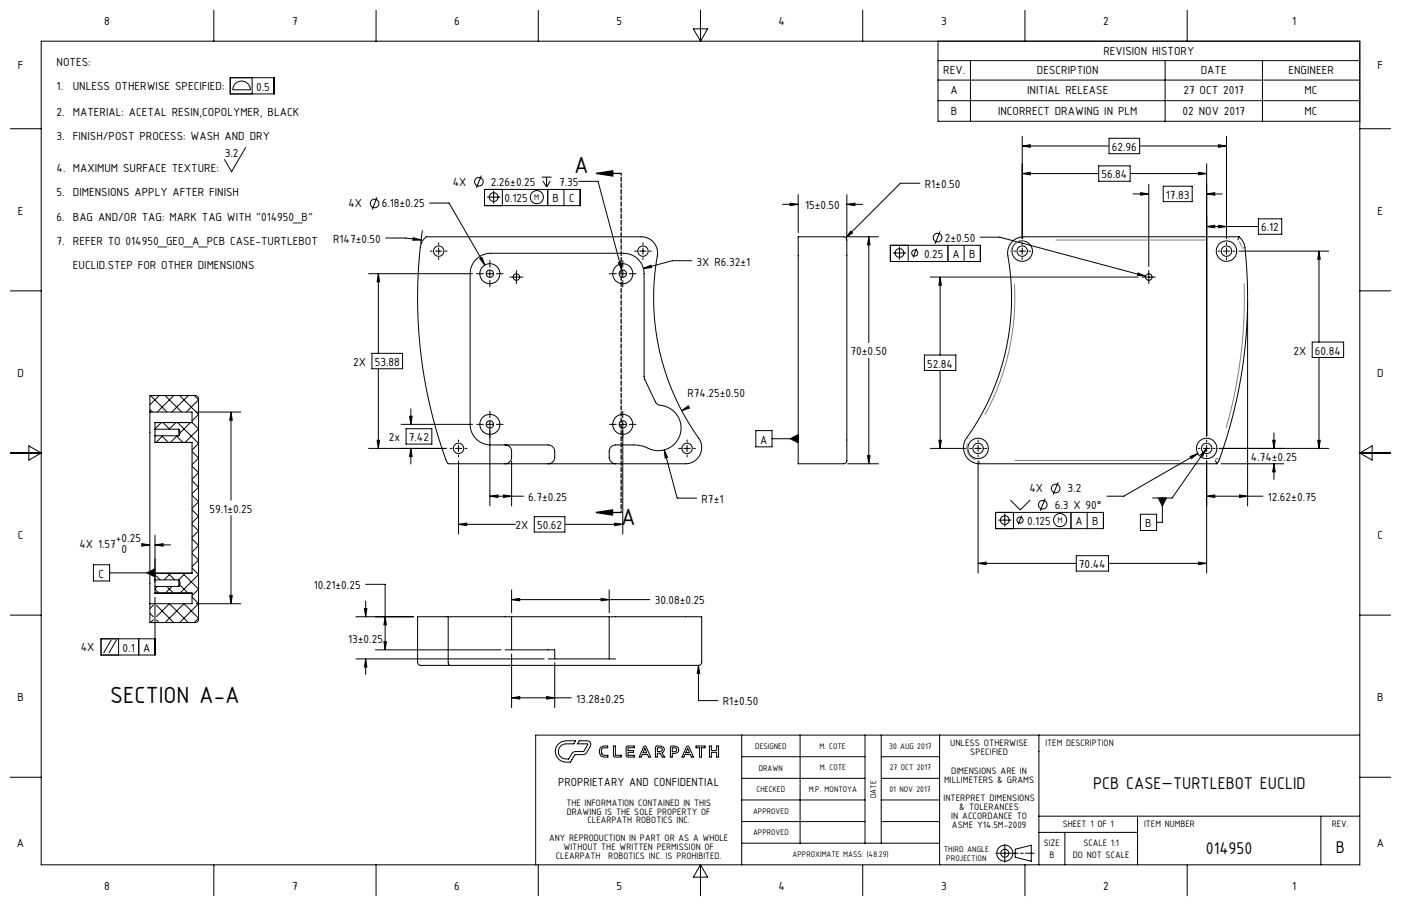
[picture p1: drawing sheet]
<svg xmlns="http://www.w3.org/2000/svg" width="432mm" height="279mm" viewBox="0 0 432 279" stroke-linecap="round" stroke-linejoin="round" font-family="sans-serif">
<g fill="none" stroke="#000" stroke-width=".31">
<path d="M12.7 12.7h406.4v254h-406.4zM65.9 3.2v9.5M115.9 3.2v9.5M165.9 3.2v9.5M213.7 8.9h4.4l-2.2 3.8zM215.9 3.2v9.5M265.9 3.2v9.5M289.1 12.7v24.7h130M289.1 18.7h130M299.1 18.7v18.7M315.9 3.2v9.5M359.1 18.7v18.7"/>
<path d="M365.9 3.2v9.5M389.1 18.7v18.7M3.2 39.7h9.5M71 24h13.4v5h-13.4zM72.5 25.8a2.7 2.7 0 0 1 3-.6 2.7 2.7 0 0 1 1.7 2.5h-5.4l.1-.9zM77.7 24v5M289.1 31.1h130M289.1 24.7h130M419.1 39.7h9.5M75.7 45.5l-4.3 7.5-2.2-3.8M148.4 54.1l-1.6 3.8M149.3 58.4h29.5v5h-29.5z"/>
<path d="M152.2 58.8v4M154.8 58.4v5M167 54.6h3M167.3 55.8l1.2 1.9M168.5 54.6v3.1M168.8 58.4v5M169.6 55.8l-1.1 1.9M173.8 58.4v5M178.3 55.9h6l7.4 27.4M283.5 56.5h-6l-16.8 16.8M315.1 45l2.5-.4v.8zM315.1 53.5l2.5-.4v.8z"/>
<path d="M315.1 42v31.6M315.1 45h26.4M315.1 53.5h23.3M338.6 51.2h9.7v4.7h-9.7zM341.8 42.6h9.5v4.8h-9.5zM348.6 53.5h23.3M349.3 59.8h4.8M351.5 45h26.5M351.6 59.4l2.5 .4-2.5 .4zM354.1 56.8v25.4M358.5 57.4h9v4.8h-9zM369.4 53.1l2.5 .4-2.5 .4z"/>
<path d="M371.9 59.8l2.5-.4v.8zM371.9 50.5v83.9M371.9 59.8h4.8M375.5 44.6l2.5 .4-2.5 .4zM378 42v31.6M116.2 60.8l-1.5 3.8M118.9 73.4h6l4.9 .6M127.4 73.3l2.4 .7-2.5 .1zM130.2 71l-.5 4.2M131 73.3l.4-.3h66.3a5 5 0 0 1 4.9 5.9 75.3 75.3 0 0 0 13.3 57.3 5 5 0 0 1-4.6 6.8h-73.2l-.2-.3a143.1 143.1 0 0 1-8.2-67.2l.5-1.2zM132.4 62.6h6l11 19.1M132.6 77.4h.6"/>
<path d="M134.2 77.4h2M135.2 74.8v.6M135.2 76.4v2M135.2 79.4v.6M137.2 77.4h.6M147.9 79.8l.6-.4 .9 2.3zM150.1 60.8h4.1M195.6 77.4h.6M197.2 77.4h2M198.2 74.8v.6M198.2 76.4v2M198.2 79.4v.6"/>
<path d="M200.2 77.4h.6M241.2 63h4.8M243.5 62.6l2.5 .4-2.5 .4zM246 73h14a1.77 1.77 0 0 1 1 2.3v64.9a2.85 2.85 0 0 1-.6 2.7l-14.4 .1zM246 60v11.8M261 63l2.5-.4v.8zM261 60v12.8M261 63h4.8M261.3 73h9.5M262.2 71.3l.6 .5-2.1 1.5zM267.8 73l.4 2.5h-.8zM267.8 73v32.6"/>
<path d="M274.4 75.6h27.8v5h-27.8zM275.2 78h4.1M277.2 76v4M279.9 75.6v5M282.5 76.7l-1.1 2.7M289.7 71.4l-1.5 3.8M292.2 75.6v5M297.2 75.6v5M302.2 73.1h6l44.9 12.1M312.5 77.4h.6M314.1 77.4h2M315.1 74.8v.6"/>
<path d="M315.1 76.4v2M315.1 79.4v.6M317.1 77.4h.6M371.9 69.9l2.5-.4v.8zM371.9 69.9h15.7M375.4 77.4h.6M375.5 69.5l2.5 .4-2.5 .4zM377 77.4h2M378 74.8v.6M378 76.4v2M378 79.4v.6M380 77.4h.6"/>
<path d="M381.9 73a5 5 0 0 1 1.8 3.4 144 144 0 0 1-8.4 66.3l-.2 .3M381.9 73l-.4 1M381.9 73h-66.3a5 5 0 0 0-5 5.9 75.3 75.3 0 0 1-13.3 57.3 5 5 0 0 0 4.7 6.8h73.1M381.9 77.4h27.6M387.8 67.5h7.2v4.7h-7.2zM406.5 77.4l.4 2.5h-.8zM406.5 77.4v28.1M3.2 89.7h9.5M113.6 84.4h32M116.6 84.4l.4 2.5h-.8zM116.6 84.4v24.6M146.9 84.4h2.1"/>
<path d="M150 84.4h2M151 80.3v2.1M151 83.4v2M151 86.4v2.1M153 84.4h2.1M157.2 85.4h4M159.2 83.4v4M187.9 84.4h2M190.6 81l.8-.2 .3 2.5zM190.9 84.4h2M191.9 80.3v2.1M191.9 83.4v2"/>
<path d="M191.9 86.4v2.1M193.9 84.4h2.1M198.3 82.8l2.3-1 .2 .7zM213.2 80.4h-6l-8.9 2.4M286.8 85.4h64M289.8 85.4l.3 2.5h-.7zM289.8 85.4v24.1M350.8 84.2l2.3 1-2.5-.3zM352.1 85.4h4M354.1 83.4v4M384.5 93.1v62.9M419.1 89.7h9.5"/>
<path d="M114.6 109h9.5v4.7h-9.5zM116.6 113.7v24.6M267.8 110.4v32.6M284.9 109.5h9.7v4.7h-9.7zM289.8 114.2v24.1M404.4 105.5h9.7v4.7h-9.7zM406.5 110.2v28.1M3.2 139.7h9.5M8.9 137.5l3.8 2.2-3.8 2.2zM46.2 126.3l.8 .8M46.2 127.1v-5.1h14a1 1 0 0 1 1 1v68a1 1 0 0 1-1 1h-14v-5.8M46.2 127.1v59.1"/>
<path d="M46.2 127.1h13v3.2M46.4 122l5.1 5.1M47.8 132.3v.1M47.8 132.4v2M47.8 130.3h.1M47.8 136.4v.1M47.8 130.3v2.1M47.8 134.4v2M47.8 130.3h11.4M47.8 136.4h11.4v40.4h-11.4M47.8 134.4h7.3M47.8 132.4h7.3"/>
<path d="M49 122l-2.8 2.8M49.7 130.3l-1.9 1.9M49.8 134.4l2.1 2M50.1 134.4l-2 2M50.3 130.3l2 2.1M50.9 122l5.1 5.1M53.5 122l-5.1 5.1M54.2 130.3l-2.1 2.1M54.3 134.4l2.1 2M54.6 134.4l-2 2M54.7 130.3l6.5 6.5-2 2M55.1 132.4a1.55 1.55 0 0 1 0 2"/>
<path d="M55.1 132.4v2M55.4 122l5.8 5.8-2 2M58 122l-5.1 5.1M58.7 130.3l-3.2 3.2M59.2 130.3l2 2-4.1 4.1M59.2 139.3l2 2-2 2M59.9 122l1.3 1.3-3.8 3.8M60.4 127.1h13.8M71.2 127.1l.4 2.5h-.8zM71.2 127.1v27.2M113.6 138.3h23.9M116.2 135.8h.8l-.4 2.5z"/>
<path d="M123.6 130.9h22M125.2 132.2h7.9v4.8h-7.9zM126.2 128.4h.8l-.4 2.5zM126.6 138.3l.4 2.5h-.8zM126.6 126.1v4.8M126.6 138.3v4.8M138.7 138.3h.6M140.3 138.3h2M141.3 135.7v.6M141.3 137.3v2M143.3 138.3h.6M146.9 130.9h2.1"/>
<path d="M150 130.9h2M151 132.1v23.9M151 126.8v2.1M151 129.9v2M153 130.9h2.1M155.7 137.2a2 2 0 0 1 2 2v1.8a2 2 0 0 1-2 2M187.9 130.9h2M190.9 130.9h2M191.9 132.1v32.6M191.9 126.8v2.1M191.9 129.9v2M193.9 130.9h2.1"/>
<path d="M204.7 138.7l1 2.4-.7 .2zM204.7 138.7l4 14.9h6M209.2 138.3h.6M210.1 126.7l2-1.5 .4 .6zM210.8 138.3h2M211.8 135.7v.6M211.8 137.3v2M213.8 138.3h.6M233 132.8h5v5h-5zM238 135.3h8M243.5 135.3l2.5-1.3v2.6zM286.8 138.3h10.8"/>
<path d="M289.4 135.8h.7l-.3 2.5zM298.9 138.3h.6M300.5 138.3h2M301.5 135.7v.6M301.5 137.3v2M303.5 138.3h.6M369.2 139.9l-22.8 13.1h-5.2M369.3 138.3h.6M370.9 138.3h2M371.8 138.4l-10.5 15.2h-6M371.8 138.4l-1.1 2.3-.7-.4zM371.9 135.7v.6"/>
<path d="M371.9 137.3v2M373.9 138.3h.6M375.7 138.3h33.8M392.3 135.8h.7l-.4 2.5zM392.6 133.5v4.8M406.1 135.8h.8l-.4 2.5zM419.1 139.7h9.5M419.1 139.7l3.8-2.2v4.4zM59.2 143.8l2 2-2 2M59.2 148.2l2 2-2 2M59.2 152.7l2 2-2 2M59.2 157.2l2 2-2 2"/>
<path d="M71.2 159v27.2M141.3 142.1v22.6M141.3 140.3v.6M151 153l2.5-.4v.8zM151 153h10.3M155.2 152.6l2.5 .4-2.5 .4zM157.7 142.3v13.7M164.7 159.3h9.4v4.8h-9.4zM169 143a2 2 0 0 0 2-2v-1.8a2 2 0 0 0-2-2h-17.8a6.3 6.3 0 0 1-6.3-6.3v-46.5a6.3 6.3 0 0 1 6.3-6.3h41a6.3 6.3 0 0 1 6.3 6.3v31.9l3.5 7.6a2.58 2.58 0 0 0 2.5 1.3 7.1 7.1 0 0 1 4.7 9.8 7.1 7.1 0 0 1-10.5 2.8l-2.8-.6h-6.1a2 2 0 0 0-2 2v1.8a2 2 0 0 0 2 2M211.8 140.3v.6M261.3 143h9.5M267.4 140.5h.8l-.4 2.5z"/>
<path d="M301.5 142.1v34.6M301.5 140.3v.6M306.9 158h33.2v5h-33.2zM309.7 158.4v4M311.4 154.2l3.1 3.1 3-3.1M312.4 158v5M314.9 159l-1.1 2.7M322.1 153.7l-1.5 3.8M326.1 148.7l-1.5 3.8M330.1 158v5M335.1 158v5M351.5 158.6h5v5h-5z"/>
<path d="M357 153.6h2.5l-1.2 2.5zM358.3 153.6v7.5h-1.8M366.8 140.8l2.4-.9-2 1.5zM371.9 153l2.5-.4v.8zM371.9 142.1v34.6M371.9 153h17.3M371.9 140.3v.6M374.6 142l.5 1M376.3 143h19.3M382 152.6l2.5 .4-2.5 .4zM392.6 143l.4 2.5h-.7zM392.6 143v4.8"/>
<path d="M28.8 174.2h5v5h-5zM33.8 176.7h14M43.7 167.7l2.5 .3-2.5 .4zM45 168h1.2M45.3 176.7l2.5-1.3v2.5zM47.8 168l2.5-.3v.7zM47.8 165v14.6M47.8 168h4.8M47.8 176.8h.1M48.2 177.7l1.2 1.1M51.8 176.8l2.1 2M52.6 176.8l-2 2"/>
<path d="M55.1 178.8a1.55 1.55 0 0 1 0 2.1M55.1 178.8v2.1M55.1 178.8h-7.3v2.1M56.3 176.8l4.9 4.9-2 2M57.1 176.8l-2 2M59.2 161.7l2 2-2 2M59.2 166.2l2 2-2 2M59.2 170.7l2 2-2 2M59.2 175.2l2 2-5.7 5.7M141.3 161.7l2.5-.4v.8zM141.3 161.7h17.6M174.4 161.7h17.5"/>
<path d="M189.4 161.3l2.5 .4-2.5 .4zM301.5 173.7l2.5-.3v.7zM301.5 173.7h29.9M307.6 160.4h4.1M331.7 171.4h9.9v4.7h-9.9zM341.9 173.7h30M369.4 173.4l2.5 .3-2.5 .4zM3.2 189.7h9.5M34.3 197.4l-2.4 4M35.9 197.4l-2.3 4M36.6 197v5M42.8 197v5"/>
<path d="M46.2 189.1l1.1 1.1M47.3 186.6l-1.1 1.1M47.3 191.1l-.9 .9M47.8 184.2v17.8h-16.7v-5h16.7M47.8 181.7l1.1 1.2M47.8 182.9h.1M47.8 180.9v2M47.8 182.9h11.4v3.3h-13M47.8 180.9h7.3M48.3 191.2l.8 .8M48.3 186.7l5.2 5.3M48.5 180.9l-.7 .7"/>
<path d="M50.9 192l5.8-5.8 4.5 4.5-1.3 1.3M51.4 180.9l2 2M52.2 186.2l-3.9 3.9M52.2 186.2l5.8 5.8M53 180.9l-2 2M55.4 180.3l2.5 2.6M59.2 184.2l2 2-5.8 5.8M60.4 186.2h13.8M70.8 183.7h.8l-.4 2.5zM109.7 190.2h17.8M112.3 187.7h.8l-.4 2.5zM112.7 185.4v4.8"/>
<path d="M112.7 180.2h6v20.2M118.3 197.9h.8l-.4 2.5zM118.7 190.2l.4 2.5h-.8zM138.1 190.2h-9.4v14a1.79 1.79 0 0 0 2.3 1h7.7M138.1 190.2v14l.2 .7 .4 .3M138.1 190.2h19.6M157.7 184.9l2.5-.4v.8zM157.7 181.9v7M157.7 184.9h42.6M157.7 190.2v10.2M157.7 190.2h30.1M185.3 184.5l2.5 .4-2.5 .4z"/>
<path d="M187.8 190.2h28.5v14a1 1 0 0 1-1 1M187.8 190.2v13M187.8 181.9v7M419.1 189.7h9.5M109.7 203.2h58M112.7 203.2l.4 2.5h-.8zM112.7 203.2v4.8M115.7 200.4h38.7M138.7 205.2h76.6M155.7 200.4h15.3v2.8M157.7 215.2l2.5-.4v.8zM157.7 201.7v16.5"/>
<path d="M157.7 215.2h18.4M168.5 214.8l2.5 .4-2.5 .4zM169 203.2h20.8M171 204.4v13.8M215.3 205.2l.4 2.5h-.8zM215.3 205.2v10.9h6M3.2 239.7h9.5M171.9 229.6l1.1-.8 1.4-.3h3l-.5 .9h-2.5a2.41 2.41 0 0 0-2.3 2.8 2.41 2.41 0 0 0 3.2 1.9l1.4-2.2 3.2-.1 1.2-2.2-.1-.2h-3l.5-.9h2.5a1.1 1.1 0 0 1 1 1.6l-1.6 2.4-3.2 .2-1.4 2.3a3.7 3.7 0 0 1-4.7-3.3l.2-1.1zM184.8 231.2v1.1l.5 .9 .7 .3h1.4v-.6h-1.4l-.5-.2-.1-.4M184.8 231.2h.1M185.4 231.3v1M185.4 232.3h.1"/>
<path d="M185.4 231.2v.1M185.4 231.2l.2-.5 .4-.1h1.3v-.5h-1.3l-.9 .4-.3 .7M189.1 230.1h.6v2.8h1.7v.6l-2.2-.2zM193.1 230.2l2.4-.1v.5l-1.9 .1v.8h1.7v.5l-1.7 .1v.8h1.9v.6l-2.4-.2zM198.6 230.1l.6 .2 1.3 3.2h-.6l-.3-.9h-1.5l-.5 .9h-.6zM198.8 230.8l.5 1.2-1.1 .1zM202.2 230.2l1.3-.1 1 .3 .3 .7-.3 .8-.5 .3 .9 1.3h-.7l-.8-1.2h-.8v1.2h-.6zM202.6 230.7h1.3l.3 .5-.2 .4-1.4 .2zM206.8 230.2l1.1-.1 1.1 .4 .2 .7-.5 .9-1.5 .3v1.1h-.6zM207.2 230.7a1.08 1.08 0 0 1 1.4 .5l-.1 .4-1.3 .2zM211.8 230.1l.5 .2 1.4 3.2h-.6l-.4-.9h-1.5l-.4 .9h-.6zM211.9 230.8l.5 1.2-1 .1z"/>
<path d="M212 230.8h.1M214.5 230.1h2.8v.5h-1.1v2.9h-.6v-2.9h-1.1zM218.7 230.1h.6v1.4l1.5-.1 .1-1.3h.6v3.4h-.6v-1.5l-1.6 .1v1.4h-.6zM228.6 233.4h38M228.6 226.7v40M246.6 226.7v33.3M266.6 226.7v33.3M271.6 233.4h18M271.6 226.7v33.3M289.6 226.7v40M320.2 226.7v40M320.2 231.7h.1"/>
<path d="M419.1 239.7h9.5M419.1 226.7h-254v40M228.6 240h38M228.6 246.7h38M228.6 253.4h38M271.6 240h18M271.6 246.7h18M271.6 253.4h18M320.2 251.7h98.9M320.2 256.7h30.4M328.2 256.7v10M350.6 251.7v15"/>
<path d="M407.1 251.7v15M65.9 266.7v9.5M115.9 266.7v9.5M165.9 266.7v9.5M215.9 266.7v9.5M215.9 266.7l2.2 3.8h-4.4zM228.6 260h61M265.9 266.7v9.5M307 263.1h6.9M309.7 260.4v5.5M312.9 261.9l5-1.2v4.9l-5-1.2zM314.5 263.1h.9"/>
<path d="M315.9 266.7v9.5M316 263.1h2.7M365.9 266.7v9.5"/>
<circle cx="147.6" cy="56" r="1.33"/>
<circle cx="115.5" cy="62.7" r="1.33"/>
<circle cx="135.2" cy="77.4" r="1.6"/>
<circle cx="152.2" cy="60.8" r="1.35"/>
<circle cx="165.5" cy="60.8" r="2.02"/>
<circle cx="198.2" cy="77.4" r="1.6"/>
<circle cx="277.2" cy="78" r="1.35"/>
<circle cx="281.9" cy="78" r=".95"/>
<circle cx="289" cy="73.3" r="1.33"/>
<circle cx="315.1" cy="77.4" r="3.2"/>
<circle cx="315.1" cy="77.4" r="1.6"/>
<circle cx="378" cy="77.4" r="3.2"/>
<circle cx="378" cy="77.4" r="1.6"/>
<circle cx="151" cy="84.4" r="3.1"/>
<circle cx="151" cy="84.4" r="1.13"/>
<circle cx="159.2" cy="85.4" r="1"/>
<circle cx="191.9" cy="84.4" r="1.13"/>
<circle cx="191.9" cy="84.4" r="3.1"/>
<circle cx="354.1" cy="85.4" r="1"/>
<circle cx="141.3" cy="138.3" r="1.6"/>
<circle cx="151" cy="130.9" r="3.1"/>
<circle cx="151" cy="130.9" r="1.13"/>
<circle cx="191.9" cy="130.9" r="3.1"/>
<circle cx="191.9" cy="130.9" r="1.13"/>
<circle cx="211.8" cy="138.3" r="1.6"/>
<circle cx="301.5" cy="138.3" r="1.6"/>
<circle cx="301.5" cy="138.3" r="3.2"/>
<circle cx="371.9" cy="138.3" r="3.1"/>
<circle cx="371.9" cy="138.3" r="1.6"/>
<circle cx="321.4" cy="155.6" r="1.33"/>
<circle cx="325.3" cy="150.6" r="1.33"/>
<circle cx="309.7" cy="160.4" r="1.35"/>
<circle cx="314.4" cy="160.4" r=".95"/>
<circle cx="326.7" cy="160.4" r="2.02"/>
<circle cx="309.7" cy="263.1" r="1.24"/>
<circle cx="309.7" cy="263.1" r="2.47"/>
</g>
<path d="M183.8 53.5l5-.8v1.6zM183.8 53.5h7.6M183.8 158l5-.8v1.6zM183.8 158h7.6" fill="none" stroke="#000" stroke-width=".4"/>
<path d="M191.4 53.5v104.5" fill="none" stroke="#000" stroke-width=".4" stroke-dasharray="1.3 .6" stroke-dashoffset=".7"/>
<g fill="#000">
<path d="M183.8 53.5l5-.8v1.6zM183.8 158l5-.8v1.6z"/>
<path d="M190.6 81l1.1 2.3-.3-2.5zM126.6 138.3l.4 2.5h-.8zM126.2 128.4h.8l-.4 2.5zM116.2 135.8h.8l-.4 2.5zM116.6 84.4l.4 2.5h-.8zM141.3 161.7l2.5-.4v.8zM189.4 161.3l2.5 .4-2.5 .4zM210.1 126.7l2.4-.9-.4-.6zM147.9 79.8l1.5 1.9-.9-2.3zM151 153l2.5-.4v.8zM155.2 152.6l2.5 .4-2.5 .4zM127.4 73.3l-.1 .8 2.5-.1zM204.7 138.7l.3 2.6 .7-.2zM198.3 82.8l2.5-.3-.2-.7zM243.5 62.6l2.5 .4-2.5 .4zM261 63l2.5-.4v.8zM267.4 140.5h.8l-.4 2.5zM267.8 73l.4 2.5h-.8zM262.2 71.3l-1.5 2 2.1-1.5zM366.8 140.8l.4 .6 2-1.5zM406.1 135.8h.8l-.4 2.5zM406.5 77.4l.4 2.5h-.8zM375.5 44.6l2.5 .4-2.5 .4zM315.1 45l2.5-.4v.8zM375.5 69.5l2.5 .4-2.5 .4zM371.9 69.9l2.5-.4v.8zM369.4 53.1l2.5 .4-2.5 .4zM315.1 53.5l2.5-.4v.8zM369.4 173.4l2.5 .3-2.5 .4zM301.5 173.7l2.5-.3v.7zM392.3 135.8h.7l-.4 2.5zM392.6 143l.4 2.5h-.7zM350.8 84.2l-.2 .7 2.5 .3zM382 152.6l2.5 .4-2.5 .4zM371.9 153l2.5-.4v.8zM289.8 85.4l.3 2.5h-.7zM289.4 135.8h.7l-.3 2.5zM351.6 59.4l2.5 .4-2.5 .4zM371.9 59.8l2.5-.4v.8zM112.3 187.7h.8l-.4 2.5zM112.7 203.2l.4 2.5h-.8zM157.7 184.9l2.5-.4v.8zM185.3 184.5l2.5 .4-2.5 .4zM215.3 205.2l-.4 2.5h.8zM118.7 190.2l.4 2.5h-.8zM118.3 197.9h.8l-.4 2.5zM168.5 214.8l2.5 .4-2.5 .4zM157.7 215.2l2.5-.4v.8z"/>
<path d="M243.5 135.3l2.5 1.3v-2.6zM357 153.6l1.3 2.5 1.2-2.5zM371.8 138.4l-1.1 2.3-.7-.4zM45.3 176.7l2.5 1.2v-2.5z"/>
<path d="M47.8 168l2.5-.3v.7zM43.7 167.7l2.5 .3-2.5 .4zM71.2 127.1l.4 2.5h-.8zM70.8 183.7h.8l-.4 2.5z"/>
</g>
<g fill="none" stroke="#808080" stroke-width=".31">
<path d="M310.9 78.8l-.3 .1M314.5 74.2a4 4 0 0 0-2.9 3.4M315.6 73v.3M325.4 74h46.2M382 74.6l.6 1.5M383.4 76.4l-.5 .1M312.7 87.7a75.2 75.2 0 0 1-9.1 40.2M383.5 87.4a145.8 145.8 0 0 1-5.6 44.5M297.9 135.1l.2 .2M298.1 136.9a4 4 0 0 0 2.4 4.9M302 142.2v.5M312.8 142h50.9"/>
<path d="M374.8 141.5l-.2 .4M375 141.4l.6 .2"/>
</g>
<g font-size="7.8">
<text x="176.9" y="53.5">A</text>
<text x="191.5" y="161.8">A</text>
<text x="33.9" y="216.7">SECTION A-A</text>
</g>
<g font-size="5.6">
<text x="336.9" y="243.2">PCB CASE—TURTLEBOT EUCLID</text>
<text x="371.7" y="263.2">014950</text>
<text x="411.7" y="263.2">B</text>
</g>
<g font-size="3.9">
<text x="32.1" y="7.9">8</text>
<text x="90" y="7.9">7</text>
<text x="140" y="7.9">6</text>
<text x="190" y="7.9">5</text>
<text x="239.9" y="7.9">4</text>
<text x="290" y="7.9">3</text>
<text x="340" y="7.9">2</text>
<text x="398.2" y="7.9">1</text>
<text x="340.1" y="16.9">REVISION HISTORY</text>
<text x="5.5" y="21.4">F</text>
<text x="17.4" y="20.3">NOTES:</text>
<text x="290.7" y="22.9">REV.</text>
<text x="319.6" y="22.9">DESCRIPTION</text>
<text x="370.1" y="22.9">DATE</text>
<text x="397.1" y="22.9">ENGINEER</text>
<text x="424.6" y="21.4">F</text>
<text x="17.5" y="27.8">1.</text>
<text x="22.4" y="27.8">UNLESS OTHERWISE SPECIFIED:</text>
<text x="78.9" y="27.9">0.5</text>
<text x="293" y="29.1">A</text>
<text x="316.6" y="29.1">INITIAL RELEASE</text>
<text x="364.7" y="29.1">27 OCT 2017</text>
<text x="402.1" y="29.1">MC</text>
<text x="17.5" y="35.8">2. MATERIAL: ACETAL RESIN,COPOLYMER, BLACK</text>
<text x="293.1" y="35.4">B</text>
<text x="307.6" y="35.4">INCORRECT DRAWING IN PLM</text>
<text x="364.5" y="35.4">02 NOV 2017</text>
<text x="402.1" y="35.4">MC</text>
<text x="17.5" y="43.3">3. FINISH/POST PROCESS: WASH AND DRY</text>
<text x="342.7" y="46.5">62.96</text>
<text x="17.5" y="53.1">4. MAXIMUM SURFACE TEXTURE:</text>
<text x="69.3" y="48.3">3.2</text>
<text x="139.5" y="57.3">4X</text>
<text x="151.3" y="57.3">2.26±0.25</text>
<text x="172.3" y="57.3">7.35</text>
<text x="285" y="58">R1±0.50</text>
<text x="339.5" y="55">56.84</text>
<text x="17.5" y="60.6">5. DIMENSIONS APPLY AFTER FINISH</text>
<text x="107.4" y="64">4X</text>
<text x="117.6" y="64">6.18±0.25</text>
<text x="155.4" y="62.4">0.125</text>
<text x="170.3" y="62.4">B</text>
<text x="175.4" y="62.4">C</text>
<text x="248.1" y="64.5">15±0.50</text>
<text x="359.4" y="61.3">17.83</text>
<text x="5.5" y="66.2">E</text>
<text x="17.5" y="68.1">6. BAG AND/OR TAG: MARK TAG WITH &quot;014950_B&quot;</text>
<text x="388.7" y="71.3">6.12</text>
<text x="424.6" y="66.2">E</text>
<text x="17.5" y="75.6">7. REFER TO 014950_GEO_A_PCB CASE-TURTLEBOT</text>
<text x="102.6" y="74.9">R147±0.50</text>
<text x="291.2" y="74.5">2±0.50</text>
<text x="22.5" y="83.1">EUCLID.STEP FOR OTHER DIMENSIONS</text>
<text x="214.7" y="81.9">3X R6.32±1</text>
<text x="284.8" y="79.6">0.25</text>
<text x="293.5" y="79.6">A</text>
<text x="298.7" y="79.6">B</text>
<text x="108.9" y="112.8">2X</text>
<text x="115.5" y="112.8">53.88</text>
<text x="262.1" y="109.5">70±0.50</text>
<text x="285.7" y="113.3">52.84</text>
<text x="398.6" y="109.3">2X</text>
<text x="405.3" y="109.3">60.84</text>
<text x="5.3" y="116.2">D</text>
<text x="424.4" y="116.2">D</text>
<text x="211.9" y="122.5">R74.25±0.50</text>
<text x="119.9" y="136.1">2x</text>
<text x="126" y="136.1">7.42</text>
<text x="234.3" y="136.8">A</text>
<text x="385.5" y="142.1">4.74±0.25</text>
<text x="162.8" y="154.5">6.7±0.25</text>
<text x="216.2" y="155.1">R7±1</text>
<text x="317.3" y="151.9">4X</text>
<text x="329" y="151.9">3.2</text>
<text x="390.7" y="154.5">12.62±0.75</text>
<text x="64.6" y="158.1">59.1±0.25</text>
<text x="325.1" y="156.9">6.3 X 90°</text>
<text x="5.5" y="166.2">C</text>
<text x="35.7" y="167.1">+0.25</text>
<text x="158.9" y="163.2">2X</text>
<text x="165.5" y="163.2">50.62</text>
<text x="316.6" y="162">0.125</text>
<text x="331.5" y="162">A</text>
<text x="336.6" y="162">B</text>
<text x="353" y="162.6">B</text>
<text x="424.6" y="166.2">C</text>
<text x="24.5" y="169.1">4X 1.57</text>
<text x="37.5" y="170.6">0</text>
<text x="30.4" y="178.1">C</text>
<text x="332.6" y="175.2">70.44</text>
<text x="96.7" y="181.7">10.21±0.25</text>
<text x="201.8" y="186.4">30.08±0.25</text>
<text x="24.9" y="200.9">4X</text>
<text x="37.8" y="201">0.1</text>
<text x="44.1" y="201">A</text>
<text x="107.3" y="198.2">13±0.25</text>
<text x="5.3" y="216.2">B</text>
<text x="177.6" y="216.7">13.28±0.25</text>
<text x="222.8" y="217.5">R1±0.50</text>
<text x="424.4" y="216.2">B</text>
<text x="172" y="242.3">PROPRIETARY AND CONFIDENTIAL</text>
<text x="5.2" y="261.1">A</text>
<text x="424.3" y="261.1">A</text>
<text x="32.1" y="274.6">8</text>
<text x="90" y="274.6">7</text>
<text x="140" y="274.6">6</text>
<text x="190" y="274.6">5</text>
<text x="239.9" y="274.6">4</text>
<text x="290" y="274.6">3</text>
<text x="340" y="274.6">2</text>
<text x="398.2" y="274.6">1</text>
</g>
<g font-size="3.1">
<text x="292.8" y="230.2">UNLESS OTHERWISE</text>
<text x="299.1" y="233">SPECIFIED</text>
<text x="322.2" y="230.2">ITEM DESCRIPTION</text>
<text x="293.2" y="238.6">DIMENSIONS ARE IN</text>
<text x="291" y="241.4">MILLIMETERS &amp; GRAMS</text>
<text x="174.6" y="248.4">THE INFORMATION CONTAINED IN THIS</text>
<text x="174.7" y="251.2">DRAWING IS THE SOLE PROPERTY OF</text>
<text x="290.8" y="247">INTERPRET DIMENSIONS</text>
<text x="295.7" y="249.8">&amp; TOLERANCES</text>
<text x="181.1" y="253.9">CLEARPATH ROBOTICS INC.</text>
<text x="293.2" y="252.6">IN ACCORDANCE TO</text>
<text x="293.4" y="255.4">ASME Y14.5M-2009</text>
<text x="327.5" y="255.2">SHEET 1 OF 1</text>
<text x="352.6" y="255.2">ITEM NUMBER</text>
<text x="410.5" y="255.2">REV.</text>
<text x="169.2" y="259.4">ANY REPRODUCTION IN PART OR AS A WHOLE</text>
<text x="173.7" y="262.2">WITHOUT THE WRITTEN PERMISSION OF</text>
<text x="321.7" y="261">SIZE</text>
<text x="333.9" y="261">SCALE 1:1</text>
<text x="171.3" y="264.9">CLEARPATH</text>
<text x="187.5" y="264.9">ROBOTICS INC. IS PROHIBITED.</text>
<text x="323.4" y="264.5">B</text>
<text x="330.6" y="264.5">DO NOT SCALE</text>
</g>
<g font-size="2.8">
<text x="164.7" y="61.8">M</text>
<text x="325.9" y="161.4">M</text>
</g>
<g font-size="2.7">
<text x="232.8" y="231">DESIGNED</text>
<text x="252.5" y="231">M. COTE</text>
<text x="274.1" y="231">30 AUG 2017</text>
<text x="233.9" y="237.7">DRAWN</text>
<text x="252.6" y="237.6">M. COTE</text>
<text x="274.2" y="237.6">27 OCT 2017</text>
<text x="233.2" y="244.3">CHECKED</text>
<text x="249.3" y="244.3">M.P. MONTOYA</text>
<text x="274.1" y="244.3">01 NOV 2017</text>
<text x="232.1" y="251">APPROVED</text>
<text x="270.1" y="246.1" transform="rotate(-90 270.1 246.1)">DATE</text>
<text x="232.1" y="257.7">APPROVED</text>
<text x="290.9" y="262.8">THIRD ANGLE</text>
<text x="244.3" y="264.3">APPROXIMATE MASS: (48.29)</text>
<text x="291.7" y="265.5">PROJECTION</text>
</g>
</svg>
